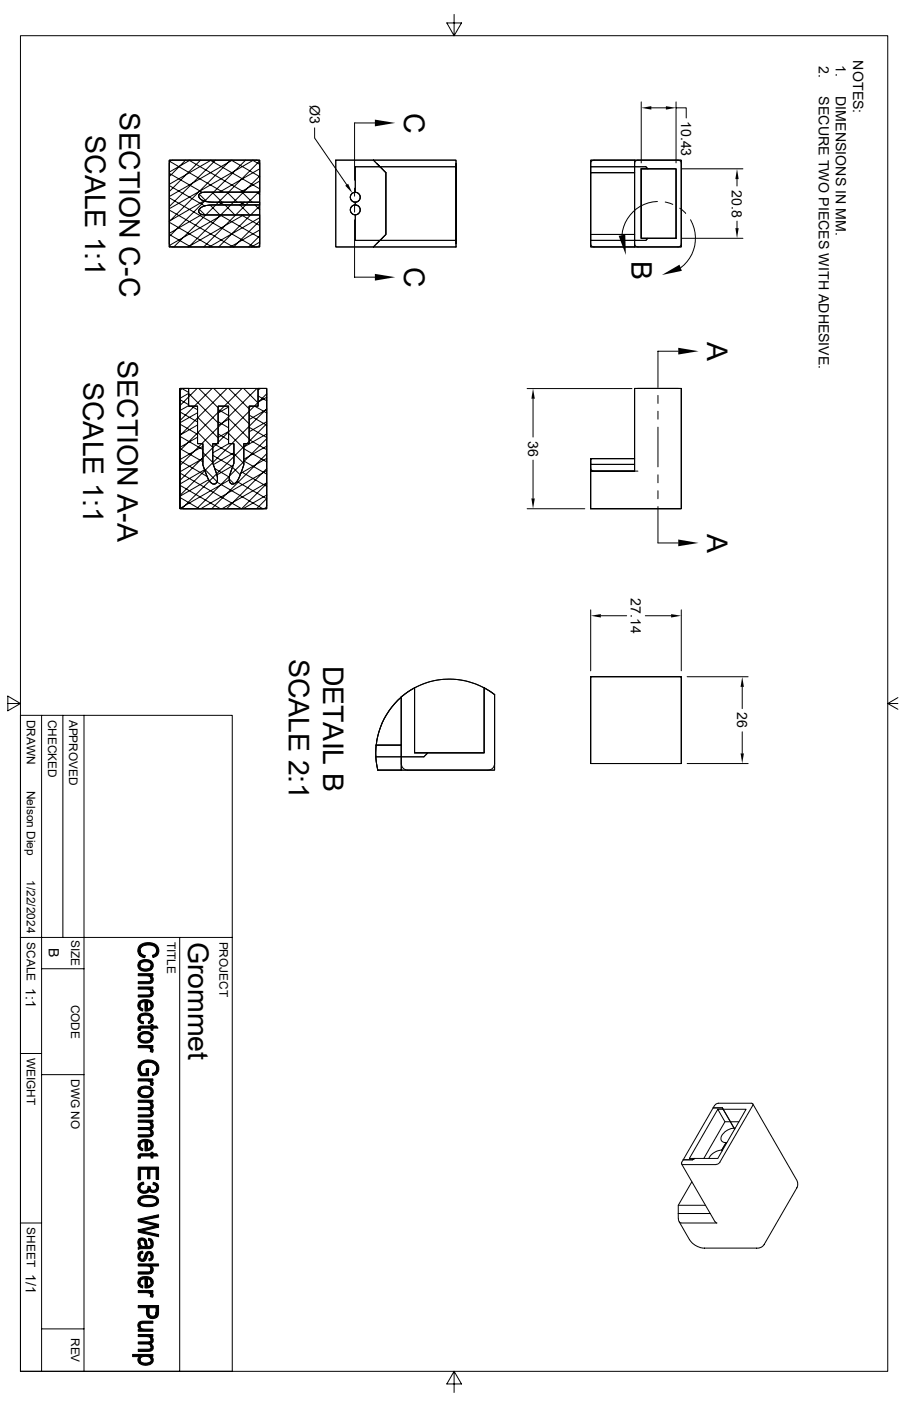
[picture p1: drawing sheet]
<svg xmlns="http://www.w3.org/2000/svg" width="279mm" height="432mm" viewBox="0 0 279 432" stroke-linecap="round" stroke-linejoin="round" font-family="sans-serif">
<g fill="none" stroke="#000" stroke-width=".31">
<path d="M6.3 11h267.5v411.7h-267.5zM140 4.4v6.6l2.3-3.9h-4.5l2.2 3.9M97 39.4v3.1l9.9 14.4M115.6 37.9h-6.3v17.6M197.7 31.4v18.8M200.9 33.2h4.5M208.5 33.2h3.1v3.2M208.5 31.4v18.8M52.2 49.4h27.9v26.7h-27.9zM52.2 49.4h27.9v9.8h-17.1l-1.2 .3-.5 .8 .3 .9 .7 .5 2.3 .6h15.5v.9l-16.5 .1-1.8 .8-.5 .9 .4 .9 1.3 .4h17.1v9.8h-27.9zM52.2 49.7l16.6 9.6M52.2 53.4l10.2 5.9"/>
<path d="M52.2 57.2l10.9 6.3M52.5 49.7l.7-.3h25.9l.7 .3 .3 .7v8.8h-17.1l-1.2 .3-.5 .8 .3 .9 .7 .5 2.3 .6h15.5v.9l-16.5 .1-1.8 .8-.5 .9 .4 .9 1.3 .4h17.1v8.8l-.3 .7-.7 .3h-25.9l-.7-.3-.3-.7v-24.7zM52.6 49.4l-.4 .4M57.2 49.4l-5 5M58.3 49.4l17.1 9.9M58.6 49.4l-6.4 3.6M61.5 59.9l2.3 2.2M61.6 59.7l1.4-.5h17.1v3.1l-16.5-.2-.9-.2-1.1-.7-.3-.7zM61.8 49.4l-9.6 9.7M64.8 49.4l15.3 8.8M65.1 49.4l-12.9 7.4M65.4 59.3l3.1 3"/>
<path d="M66.5 49.4l-14.3 14.3M70.1 59.3l3.1 3M71.1 49.4l-18.9 18.9M71.3 49.4l8.8 5M71.6 49.4l-19.4 11.2M74.7 59.3l3.1 3M75.7 49.4l-23.5 23.5M77.9 49.4l2.2 1.3M78.1 49.4l-25.9 14.9M79.3 59.3l.8 .7M80.1 49.6l-26.5 26.5M80.1 54.2l-21.9 21.9"/>
<path d="M80.1 58.8l-17.3 17.3M80.1 52l-12.5 7.3M80.1 55.8l-6 3.5M109.3 58v2.5M109.6 51.4h31v22.7h-31M109.6 51.4h7.6l1.8 1.8v19.1l-1.8 1.8M109.6 51.4v7.8M115.1 49.4l3.9 3.8v19.1l-3.9 3.8M115.1 49.4h-11.6v26.7h11.6M115.1 49.4h25.5v26.7h-25.5M116.2 50.4l1 1h23.4v-1M182.2 53.2v19.1h13.5h-13.5v3.8h13.5h-12.5l-.9-.5-.1-1.5"/>
<path d="M182.2 53.2v-3.8h13.5h-12.5l-.9 .5-.1 1.5h13.5l.1 24.2 .9 .5h12.4l.7-.3 .3-.7v-24.7l-.3-.7-.7-.3h-12.4l-.7 .3-.3 .7v1h3.5l.6 .6h8.7v21.4h-8.7l-.6 .7h-17M182.2 53.2h13.5M195.7 49.4h14.4v26.7h-14.4zM197.7 52v21.4h10.8M197.7 52h10.8v21.4M197.7 52h2.1l-.6-.6h-17v22.7M197.7 52v21.4h2.1l-.6 .7h-17M210.3 52h18.8M227.3 55.2v2.1M52.2 61l26.2 15.1M52.2 64.7l19.7 11.4M52.2 68.5l13.2 7.6"/>
<path d="M52.2 72.3l6.7 3.8M52.2 76l.1 .1M61.5 64.5l1.7 1.8M61.8 64.1l1.7-.7 1.7-.2h14.9v3.1l-17.5-.1-.8-.2-.5-.6v-.6zM62.2 66.1l-10 5.8M62.9 61.9l-10.7 6.3M64.8 63.2l3 3.1 12.3 7M67.6 62.3l1.5 .9M68.5 66.3l-16.2 9.3M68.8 62.3l-1.5 .9M69.4 63.2l3 3.1M74 63.2l3 3.1"/>
<path d="M74.1 62.3l1.5 .9M74.4 66.3l5.7 3.2M75.1 66.3l-17.1 9.8M75.4 62.3l-1.6 .9M78.6 63.2l1.5 1.4M80.1 63.5l-12.7 12.6M80.1 68.1l-8 8M80.1 72.7l-3.4 3.4M80.1 67.1l-15.6 9M80.1 70.9l-9.1 5.2M80.1 74.6l-2.5 1.5M109.3 62.9v2.5"/>
<path d="M109.3 67.8v17.6h6.3M109.6 63.2a1.52 1.52 0 0 1 1.5 1.5 1.52 1.52 0 0 1-1.5 1.5M109.6 63.2a1.52 1.52 0 0 0-1.6 1.5 1.52 1.52 0 0 0 1.6 1.5M109.6 74.1h7.6M109.6 62.3v.9M109.6 66.3v7.8M117.2 74.1l-1 1M117.2 74.1h23.4v1M202.7 62.1a11.3 11.3 0 0 0-10.9 10.4M205.1 62.3l2.4 .7M209.6 64.2l1.9 1.6M210.3 73.4h18.8"/>
<path d="M212.9 67.7a11.4 11.4 0 0 1-3 14.9M227.3 68.2v2.1M55.5 119.7h26.8v37.1h-26.8v-37.1h2.7v5.5h2.7v11.5h1.7v6.6l1.7 4.4 .8 1.1 .7 .4 .8-.2 .5-.9-.3-1.8-1.2-3.5v-6.1h1.7v-11.5h3.2v11.5h1.6v6.1l-1.2 3.5-.2 1.8 .4 .9 .9 .2 .7-.4 .8-1.1 1.7-4.4v-6.6h1.6v-11.5h2.8v-5.5h2.7v37.1h-26.8zM58.2 119.7h21.4v5.5h-2.8v11.5h-1.6v6.6l-1.7 4.4-.5 .8-.9 .6-1-.1-.4-.9 .2-1.8 1.2-3.5v-6.1h-1.6v-11.5h-3.2v11.5h-1.7v6.1l1.2 3.5 .3 1.8-.5 .9-.8 .2-.7-.4-.8-1.1-1.7-4.4v-6.6h-1.7v-11.5h-2.7zM60.7 119.8l-5.2 5.2M61.3 119.8l6 5.9M65.4 119.8l-9.9 9.8M66 119.8l10.8 10.8M70 119.8l-14.5 14.4M70.6 119.8l6.2 6.2M74.6 119.8l-19.1 19.1M75.2 119.8l4.3 4.4"/>
<path d="M79.2 119.8l-23.7 23.7M80.3 119.8l-.8 .4M162.6 119.8h32.3M196.7 119.7h12.4M209.2 108.2h-6.3v11.2M55.5 122.8l2.7-1.6 9.1 9.1M55.5 120.4l.6-.6 2.1 1.1M55.5 123.2l2.7 1.5M55.5 127l5.4 3M55.5 130.7l5.4 3.2M55.5 134.5l7.1 4.1M55.5 138.3l7.1 4"/>
<path d="M58.2 125l-2.7 1.5M59 125.2l1.9 1.1M60.9 128.6l6.4 6.4M60.9 133.2l4.7 4.7M60.9 127.2l-5.4 3.1M60.9 131l-5.4 3.1M60.9 134.7l-5.4 3.2M62.6 139.4l3 3.1M62.6 137.5l-7.1 4.1M65.9 136.7l6.2 3.6M67.3 126.2l3.1 1.9M67.3 130l3.1 1.8"/>
<path d="M67.3 133.7l3.1 1.9M70.4 128.9l6.4 6.4M70.4 133.5l4.8 4.7M70.4 125.5l-3.1 1.8M70.4 129.2l-3.1 1.9M70.4 133l-3.1 1.8M70.5 136.7l-4.9 2.9M72.1 139.8l3.1 3M72.1 139.6l-6.3 3.6M75.2 138.3l7.1 4.1M76.8 127.9l5.5 3.2M76.8 131.7l5.5 3.1"/>
<path d="M76.8 135.5l5.5 3.1M77.4 125.2l-.6 .4M78.6 125.2l3.7 2.1M79.5 122l2.8 1.5M82.3 121.4l-26.8 26.7M82.3 126l-26.8 26.7M82.3 130.6l-26.3 26.2M82.3 135.2l-21.6 21.6M82.3 139.8l-17 17M82.3 122.4l-2.8 1.6M82.3 126.2l-5.5 3.1M82.3 130l-5.5 3.1"/>
<path d="M82.3 133.7l-7.1 4.1M82.3 137.5l-7.1 4.1M164.4 122.9v11.8M202.9 121.9v2.4M202.9 126.7v2.5M202.9 131.7v12.2M55.5 145.8l19 11 7.8-7.7M55.5 142l8.4 4.9M55.5 149.6l12.5 7.2M55.5 153.3l6 3.5M56.5 156.8h24.7M62.6 141.3l-7.1 4.1"/>
<path d="M63 144.5l3.9 4M63.1 144.8l-7.6 4.4M64.3 147.8l-8.8 5.2M65.6 140.3l6.1 3.5M66.3 144.4l.7 2.5 .1 1.2-.5 .9-.8 .2-.7-.4-.8-1.1-1.7-4.4v-6.6h-1.7v-11.5h-2.7v-5.5h-2.7v36l.3 .8 .7 .3M66.3 144.4l4.4 2.7M66.3 144.4l-.7-1.6v-6.1h1.7v-11.5h3.2v11.5h1.6v6.1l-1.2 3.5-.2 1.8 .4 .9 .9 .2 .7-.4 .8-1.1 1.7-4.4v-6.6h1.6v-11.5h2.8v-5.5h2.7v36l-.3 .8-.8 .3M66.9 148.6l14.2 8.2M70.7 147.6l1.5 1.5M70.7 148l-14.9 8.5M71.7 144l2.4 2.3M71.8 143.5l-4.9 2.9"/>
<path d="M73 148.4l9.3 5.3M74.4 145.4l7.9 4.5M75.2 142.1l7.1 4M82.3 144.4l-12.4 12.4M82.3 153.7l-3.2 3.1M82.3 141.3l-8 4.6M82.3 145l-20.4 11.8M82.3 148.8l-13.8 8M82.3 152.6l-7.3 4.2M162.6 156.8h17.7M164.4 141.8v11.8M182.2 145.2v11.6h27.9v-37.1h-14.4v25.5"/>
<path d="M195.7 141.4h-13.5v3.8h13.5M196.7 145.2h-13.8l-.6-.5-.1-1.6h13.5h-13.5v-1.7h13.5h-13.5v3.8h13.5M202.9 146.3v2.5M202.9 151.3v2.4M202.9 156.1v11.2h6.3M182.2 188v18.8M185.3 189.8h8M199 189.8h8M210.1 188v18.8M2.4 216.8h3.9l-3.9-2.3v4.6l3.9-2.3M123.7 214.8v22.6M123.7 214.8v18.5h7l1.3-1.3h-4.2"/>
<path d="M123.8 214.8a22.5 22.5 0 0 0-7.8 14.9M149.3 212v20h-21.5v-20v20M149.3 212v20h-17.3l-1.3 1.3h-14.8M149.3 212v20h-21.5M152.5 214.1v21.2a2.02 2.02 0 0 1-2 2.1h-24.7a2.02 2.02 0 0 1-2.1-2.1M152.5 214.1a22.8 22.8 0 0 0-28.8 .7M152.5 214.1v23.3h-28.8M152.5 214.1v23.3h-36M152.6 214.1a22.8 22.8 0 0 0-28.9 .7M182.2 208.6h27.9v26.7h-27.9v-26.7h27.9v26.7h-27.9zM211.9 208.6h18.8M228.9 211.7v6.7"/>
<path d="M273.8 216.8l3.1 1.8M276.9 215l-3.1 1.8h3.1M6.3 220.5h65.3v202.2h-65.3zM12.8 220.5v202.2M19.4 220.5v68.4M25.9 220.5v202.2M115.9 233.3h7.8M115.9 233.3l.6 4.1M116 229.7h7.7M116 229.7l-.1 3.9 .6 3.8M116 229.7l-.1 3.6M123.7 237.4h-7.2"/>
<path d="M211.9 235.3h18.8M228.9 225.6v6.6M6.3 288.9h65.3M12.8 298.6h13.1M55.4 288.9v133.8M6.3 324.7h6.5M12.8 331.2h13.1M210.2 358.7l10.4 18 .5 .2h-11.1a1.33 1.33 0 0 1-.8-1.4M210.7 357.5h2.8l.8-.5h7.1l8.7-15.1h-7.1l-.2-.4h-2.9l.8-1.1 .9-.4 10.4 .1 .1 .6-10.1 17.5M210.7 357.5l-.6 1 .6 .4M210.7 358.9h10.1M221.4 341.9l-8.8 15.1h1.7l-.8 .5h-2.8"/>
<path d="M222 358.2l-.5 .5-.7 .2M222.8 354.5a4.9 4.9 0 0 0-4.2 2.5M223.6 345.7l-6.6 11.3M223.9 352.2h.3M223.9 352.2l-1.3 2.3 .1 .2M226.7 347.7a4.4 4.4 0 0 0-4.4 3.4l.5 .8 1.1 .3M227.9 345.7h-4.3l-2.2-3.8h1.6l3.6 6.1-3.8-6.5h-2.9l-9.2 16M232.2 340.2l13.5 23.4 .3 1.4-.3 1.1-10.1 17.6-.9 .7-.9 .3h-17l-.9-.2-1.6-.7-1.3-1.2-3.6-6.1M6.3 376.9h6.5M209.2 374h9.8M209.2 371.5h8.4M209.2 374v1.5"/>
<path d="M213.4 364.2l-4.2 7.3v2.5M12.8 409.6h13.1M140 422.7l-2.2 3.9h4.5l-2.3-3.9v6.5"/>
<circle cx="109.5" cy="64.7" r="1.53"/>
<circle cx="109.5" cy="60.8" r="1.53"/>
<circle cx="109.6" cy="60.8" r="1.52"/>
</g>
<g fill="#000" stroke="#000" stroke-width=".31">
<path d="M43.2 292.9a1.58 1.58 0 0 0 1.6 1.6l-.2 .7-1.5-.7z" fill-rule="evenodd"/>
<path d="M42.9 296.5l.2-.3v1.4a2.01 2.01 0 0 0 3.4 .4l.1-.4 .1 1.2a2.51 2.51 0 0 1-4.2-1.4z" fill-rule="evenodd"/>
<path d="M43.1 296.2a2.78 2.78 0 0 1 4.1 .9v.8l-.5 .9-.1-1.2a1.97 1.97 0 0 0-3.3-.5l-.2 .5z" fill-rule="evenodd"/>
<path d="M48.3 293v1.6l-1.1 .5-.2-.7 1-.5z" fill-rule="evenodd"/>
<path d="M43.2 291.3l1.4-.6 1.6-.2a2.42 2.42 0 0 1 2.4 1.3 2.42 2.42 0 0 1-.3 2.8v-1.6a2.49 2.49 0 0 0-3.6-1.6 1.59 1.59 0 0 0-1.5 1.5l-.1 1.6a2.25 2.25 0 0 1 .1-3.2z" fill-rule="evenodd"/>
<path d="M42.7 316.6l.6-.3v1.2l-.7 .1z" fill-rule="evenodd"/>
<path d="M43.1 308.6l.1 1.6 .9 .7-.1 .7a1.73 1.73 0 0 1-1.4-1.2 1.73 1.73 0 0 1 .5-1.8z" fill-rule="evenodd"/>
<path d="M43 312.8l.1-.1 .1 1.5 .4 .5 .7 .2-.1 .7a1.6 1.6 0 0 1-1.5-1 1.6 1.6 0 0 1 .3-1.8z" fill-rule="evenodd"/>
<path d="M43.1 308.6a3.5 3.5 0 0 1 3.5 0v1.3l-.3-.8-1-.3v2.8h-.6v-2.8l-1 .2-.6 .9z" fill-rule="evenodd"/>
<path d="M46.5 300.7l.1 1.1z" fill-rule="evenodd"/>
<path d="M46.5 304.8l.1 1.1z" fill-rule="evenodd"/>
<path d="M46.6 314l.1 1.2-.9 .3-.1-.6 .6-.3z" fill-rule="evenodd"/>
<path d="M42.6 300.1h4.6v.6h-.7v.6l-.4-.4-.7-.2h-2.8z" fill-rule="evenodd"/>
<path d="M42.6 304.2h4.6v.6h-.7v.6l-.4-.4-.7-.2h-2.8z" fill-rule="evenodd"/>
<path d="M42.6 302.6l3.6-.2 .4-.4 .1-1.2a1.36 1.36 0 0 1 .4 1.7 1.36 1.36 0 0 1-1.7 .7h-2.8z" fill-rule="evenodd"/>
<path d="M42.6 306.7l3.6-.2 .4-.4 .1-1.2a1.36 1.36 0 0 1 .4 1.7 1.36 1.36 0 0 1-1.7 .7h-2.8z" fill-rule="evenodd"/>
<path d="M45.3 308.8v2.1l.8-.2 .5-.4v-1.7a1.72 1.72 0 0 1 .5 2 1.72 1.72 0 0 1-1.8 1z" fill-rule="evenodd"/>
<path d="M43.1 312.7l.7-.3a2.32 2.32 0 0 1 3.4 1.9l-.5 .9-.1-1.2a1.82 1.82 0 0 0-2.6-1l-.6 .3-.3 .6z" fill-rule="evenodd"/>
<path d="M43.1 318.4a2.6 2.6 0 0 1 4.1 1.1l-.1 .9-.4 .6-.1-1.3a1.93 1.93 0 0 0-2.9-.9l-.6 .9z" fill-rule="evenodd"/>
<path d="M43.3 316.3l3.3-.1v-.4h.6v.4h1.1l.4 .7h-1.5v.6h-.6v-.6h-2.9l-.4 .3z" fill-rule="evenodd"/>
<path d="M43.1 327.7l.2 1.9 .6 1.3h1.2v-1.6h.7v2.3h-2.3l-.3-.4a2.74 2.74 0 0 1-.1-3.5z" fill-rule="evenodd"/>
<path d="M46.5 339.7l.1 1z" fill-rule="evenodd"/>
<path d="M42.8 318.7l.3-.3v1.3a2 2 0 0 0 3.2 .7l.3-.7 .1 1.3a2.61 2.61 0 0 1-4.2-1.2z" fill-rule="evenodd"/>
<path d="M42.9 335.4l.2-.2v1.4a2.01 2.01 0 0 0 3.4 .4l.1-.4 .1 1.2a2.51 2.51 0 0 1-4.2-1.4z" fill-rule="evenodd"/>
<path d="M42.6 322.2h4.6v.6h-.7v.8l-.2-.3-.6-.3-3.1-.1z" fill-rule="evenodd"/>
<path d="M42.6 332.5h4.6v.6h-.7v.8l-.6-.7h-3.3z" fill-rule="evenodd"/>
<path d="M42.6 339.1h4.6v.6h-.7v.6l-.9-.5-3-.1z" fill-rule="evenodd"/>
<path d="M46.5 322.8l.7 .6-.2 1-.7-.3z" fill-rule="evenodd"/>
<path d="M46.5 333.1l.7 .5-.2 1-.7-.3z" fill-rule="evenodd"/>
<path d="M43.1 335.2a2.78 2.78 0 0 1 4.1 .9v.7l-.5 1-.1-1.3a1.97 1.97 0 0 0-3.3-.5l-.2 .5z" fill-rule="evenodd"/>
<path d="M48.3 329.3v1.7l-1.2 .5-.2-.6a1.57 1.57 0 0 0 1.4-1.6z" fill-rule="evenodd"/>
<path d="M43.3 327.5l1.7-.8h1.4a2.51 2.51 0 0 1 2.4 1.5 2.51 2.51 0 0 1-.5 2.8v-1.7a2.71 2.71 0 0 0-4.2-1.5l-.6 .5-.2 1.1z" fill-rule="evenodd"/>
<path d="M42.7 356l.6-.4v1.3l-.7 .1z" fill-rule="evenodd"/>
<path d="M43 351.8l.1-.1 .2 1.8 .8 .5-.1 .7a1.72 1.72 0 0 1-1-2.9z" fill-rule="evenodd"/>
<path d="M42.6 341.4h3l.8-.3 .2 1.8-.4-.7-.6-.2h-3z" fill-rule="evenodd"/>
<path d="M42.6 347.5h3.2l.6-.2 .2 1.8-.3-.7-.6-.2-3.1-.1z" fill-rule="evenodd"/>
<path d="M43.1 351.7a3.2 3.2 0 0 1 3.5 0v1.3l-.3-.8-1-.3v2.8h-.2h-.4v-2.9l-1 .3-.6 .9z" fill-rule="evenodd"/>
<path d="M46.5 345.8l.1 1z" fill-rule="evenodd"/>
<path d="M42.6 345.2h4.6v.6h-.7v.6l-.9-.5h-3z" fill-rule="evenodd"/>
<path d="M46.7 339.8a1.19 1.19 0 0 1 .6 1.1 1.19 1.19 0 0 1-.8 1z" fill-rule="evenodd"/>
<path d="M42.6 343.6h3.5l.5-.7v-.9a1.21 1.21 0 0 1 .6 1.5 1.21 1.21 0 0 1-1.5 .8h-3.1z" fill-rule="evenodd"/>
<path d="M46.7 345.9a1.19 1.19 0 0 1 .6 1.1 1.19 1.19 0 0 1-.8 1.1z" fill-rule="evenodd"/>
<path d="M42.6 349.8l3.5-.1 .4-.3 .1-1.3a1.23 1.23 0 0 1 .6 1.6 1.23 1.23 0 0 1-1.5 .7h-3.1z" fill-rule="evenodd"/>
<path d="M45.3 351.9v2.1l.9-.2 .4-.5v-1.6a1.7 1.7 0 0 1 .5 2 1.7 1.7 0 0 1-1.8 1z" fill-rule="evenodd"/>
<path d="M43.3 355.6h3.3v-.5h.6v.5h1.1l.4 .7h-1.5v.6h-.6v-.6h-3.1l-.2 .3z" fill-rule="evenodd"/>
<path d="M43.2 364.7l1.1-.3 .1 .6-.9 .3-.4 .7z" fill-rule="evenodd"/>
<path d="M42.9 365l.2-.2v1.2a1.29 1.29 0 0 0 1.3 1.1 1.29 1.29 0 0 0 1.3-1v1.2a1.84 1.84 0 0 1-2.5 .1 1.84 1.84 0 0 1-.3-2.4z" fill-rule="evenodd"/>
<path d="M45.6 365.6l.7 .1-.1 1.4-.2-.3-.3 .5z" fill-rule="evenodd"/>
<path d="M43.1 369v1.2a2.13 2.13 0 0 0 2.6 1 2.11 2.11 0 0 0 2.6-1v1.1l-.3 .2-1.2 .4h-2.1a1.88 1.88 0 0 1-2.1-2.2z" fill-rule="evenodd"/>
<path d="M47.3 364.4l1 .4v1.2l-.3-.6-.8-.4z" fill-rule="evenodd"/>
<path d="M42.6 359.7h6.3v3.8h-.8v-3.1h-1.9v2.9h-.7v-2.9h-2.2v3.2h-.7z" fill-rule="evenodd"/>
<path d="M46.3 365.8a1 1 0 0 0 .9 1.1 1 1 0 0 0 1.1-.9v-1.2a1.56 1.56 0 0 1 .2 2.3 1.56 1.56 0 0 1-2.3 0z" fill-rule="evenodd"/>
<path d="M43.1 369l1.1-.4 2.3-.1a1.97 1.97 0 0 1 2.4 2.1l-.6 .7v-1.1a2.09 2.09 0 0 0-2.6-1.1 2.26 2.26 0 0 0-2.6 1z" fill-rule="evenodd"/>
<path d="M42.6 375.8l6.3-1.4v.7l-5.3 1z" fill-rule="evenodd"/>
<path d="M42.6 375.8l6.3 1.6v.8l-.8-.4-5.5-1.3z" fill-rule="evenodd"/>
<path d="M42.6 379.1l5.5-1.3 .8 .4-5 1.1z" fill-rule="evenodd"/>
<path d="M43.1 383l.1 1.3z" fill-rule="evenodd"/>
<path d="M43.1 394l.1 1.6 .9 .7-.1 .7a1.73 1.73 0 0 1-1.4-1.3 1.73 1.73 0 0 1 .5-1.7z" fill-rule="evenodd"/>
<path d="M43.1 385.9l.9-.3 .1 .6-.6 .3-.4 .7z" fill-rule="evenodd"/>
<path d="M42.8 381.9a1.51 1.51 0 0 1 2.2 .2l-.1 2a2.09 2.09 0 0 0-1-1.9 .67 .67 0 0 0-.8 .8v1.1a1.73 1.73 0 0 1-.3-2.2z" fill-rule="evenodd"/>
<path d="M42.6 392h3.3l.5-.3 .2-.5v1.3l-.2 .1-3.8 .1z" fill-rule="evenodd"/>
<path d="M43.1 394a3.2 3.2 0 0 1 3.5 0v1.2l-.5-.8-.8-.2v2.8h-.6v-2.9l-1.1 .3-.5 .9z" fill-rule="evenodd"/>
<path d="M45.8 381.6l.9 .3-.1 1.4-.2-.7-.6-.3z" fill-rule="evenodd"/>
<path d="M43 386l.1 1.2a.72 .72 0 0 0 .7 .9 .72 .72 0 0 0 .7-.8 1.4 1.4 0 0 1 .7-1.4 1.4 1.4 0 0 1 1.5 0l-.1 1.3a.65 .65 0 0 0-.6-.9 .65 .65 0 0 0-.6 .9 1.51 1.51 0 0 1-2.2 1.4 1.51 1.51 0 0 1-.2-2.6z" fill-rule="evenodd"/>
<path d="M42.6 397.8h4.6v.6h-.7v.8l-.2-.5-.7-.3h-3z" fill-rule="evenodd"/>
<path d="M43.2 383.4l.6 .7 1.1 .1 .1-2.1 .3 1.3a.68 .68 0 0 0 .7 .9 .68 .68 0 0 0 .6-.9l.1-1.5a1.6 1.6 0 0 1 .6 1.9 1.6 1.6 0 0 1-1.7 1.1l-3 .2v-.7l.6-.1z" fill-rule="evenodd"/>
<path d="M46.7 385.9a1.51 1.51 0 0 1 .5 1.6 1.51 1.51 0 0 1-1.2 1.1l-.1-.6a.68 .68 0 0 0 .7-.8z" fill-rule="evenodd"/>
<path d="M46.7 390.2a1.41 1.41 0 0 1-.1 2.3z" fill-rule="evenodd"/>
<path d="M45.3 394.2v2.1h.2l.5-.1 .6-.6v-1.6a1.7 1.7 0 0 1 .5 2 1.7 1.7 0 0 1-1.8 1z" fill-rule="evenodd"/>
<path d="M46.5 398.4l.7 .5-.2 .9-.7-.2z" fill-rule="evenodd"/>
<path d="M42.6 379.1l6.3 1.4v.7l-6.3-1.5z" fill-rule="evenodd"/>
<path d="M42.6 389.6h6.3v.6h-2.2l-.1 2.3v-1.4l-.4-.7-.9-.2h-2.7z" fill-rule="evenodd"/>
<path d="M43.2 408.6l.1 1.1z" fill-rule="evenodd"/>
<path d="M42.6 413.6h3.2l.6-.3 .2 1.9-.3-.7-.7-.3h-3z" fill-rule="evenodd"/>
<path d="M46.5 411.9l.1 1z" fill-rule="evenodd"/>
<path d="M46.6 418l.1 .1v1z" fill-rule="evenodd"/>
<path d="M42.8 407.6l.9-.4h3.5v.6l-3.6 .1-.4 .6-.1 1.1a1.39 1.39 0 0 1-.3-2z" fill-rule="evenodd"/>
<path d="M42.6 409.7h.7v-.5l.8 .4 3.1 .1v.6h-4.6z" fill-rule="evenodd"/>
<path d="M42.6 411.3h4.6v.6h-.7v.6l-.9-.5-3-.1z" fill-rule="evenodd"/>
<path d="M40.9 417.4h6.3v.6h-.6v.7a2.28 2.28 0 0 0-3.5 .2v1.3v-2.1h-2.2z" fill-rule="evenodd"/>
<path d="M46.7 412a1.19 1.19 0 0 1 .6 1.1 1.19 1.19 0 0 1-.8 1z" fill-rule="evenodd"/>
<path d="M42.6 415.8h3.5l.5-.6v-1a1.23 1.23 0 0 1 .6 1.6 1.23 1.23 0 0 1-1.5 .7h-3.1z" fill-rule="evenodd"/>
<path d="M43.1 419.1a2.09 2.09 0 0 0 3.5 .4l.1-1.4a1.55 1.55 0 0 1 .3 1.9 1.55 1.55 0 0 1-1.7 .8l-1.2-.1-1-.5z" fill-rule="evenodd"/>
<path d="M45.9 403.1v1.3a1.13 1.13 0 0 0 1.1 1.3 1.13 1.13 0 0 0 1.1-1.3l.1 1.7a2.25 2.25 0 0 1-2.4-.1z" fill-rule="evenodd"/>
<path d="M42.6 402.4h6.3l-.2 3.2-.5 .5-.1-3h-2.2l-.1 2.9-.6-1v-1.9h-2.6z" fill-rule="evenodd"/>
<path d="M43 418.2l.1 2a1.35 1.35 0 0 1-.1-2z" fill-rule="evenodd"/>
</g>
<g fill="#000">
<path d="M115.6 36.9l6.3 1-6.3 1zM197.7 33.2l3.2-.5v1.1zM205.4 32.7l3.1 .5-3.1 .6zM106.5 57.2l.9-.6 1.3 2.9zM227.3 52l.5 3.2h-1zM190.8 72.7l2-.4 .2 6.3zM226.8 70.3h1l-.5 3.1zM115.6 84.4l6.3 1-6.3 1.1zM204.1 84.8l5.4-3.2 .8 1.9zM209.2 107.2l6.2 1-6.2 1.1zM164.4 119.8l.5 3.1h-1zM163.9 153.6h1l-.5 3.2z"/>
<path d="M209.2 166.3l6.2 1-6.2 1.1zM182.2 189.8l3.1-.5v1zM207 189.3l3.1 .5-3.1 .5zM228.9 208.6l.5 3.1h-1zM228.4 232.2h1l-.5 3.1z"/>
</g>
<g font-size="8.8">
<text x="36.8" y="34.7" transform="rotate(90 36.8 34.7)">SECTION C-C</text>
<text x="124.6" y="34.7" transform="rotate(90 124.6 34.7)">C</text>
<text x="26.2" y="41.7" transform="rotate(90 26.2 41.7)">SCALE 1:1</text>
<text x="124.6" y="82.3" transform="rotate(90 124.6 82.3)">C</text>
<text x="194.7" y="80.5" transform="rotate(90 194.7 80.5)">B</text>
<text x="218.1" y="105.3" transform="rotate(90 218.1 105.3)">A</text>
<text x="36.2" y="111" transform="rotate(90 36.2 111)">SECTION A-A</text>
<text x="25.6" y="117.7" transform="rotate(90 25.6 117.7)">SCALE 1:1</text>
<text x="218.1" y="164.4" transform="rotate(90 218.1 164.4)">A</text>
<text x="89.1" y="203" transform="rotate(90 89.1 203)">SCALE 2:1</text>
<text x="99.7" y="205.1" transform="rotate(90 99.7 205.1)">DETAIL B</text>
<text x="58" y="290.2" transform="rotate(90 58 290.2)">Grommet</text>
</g>
<g font-size="4.4">
<text x="252.5" y="20.4" transform="rotate(90 252.5 20.4)">2.</text>
<text x="257.8" y="20" transform="rotate(90 257.8 20)">1.</text>
<text x="263.1" y="18.6" transform="rotate(90 263.1 18.6)">NOTES:</text>
<text x="252.5" y="29.7" transform="rotate(90 252.5 29.7)">SECURE TWO PIECES WITH ADHESIVE.</text>
<text x="257.8" y="29.5" transform="rotate(90 257.8 29.5)">DIMENSIONS IN MM.</text>
<text x="95.5" y="32.5" transform="rotate(90 95.5 32.5)">Ø3</text>
<text x="210.1" y="37.2" transform="rotate(90 210.1 37.2)">10.43</text>
<text x="225.7" y="58.5" transform="rotate(90 225.7 58.5)">20.8</text>
<text x="162.9" y="135.8" transform="rotate(90 162.9 135.8)">36</text>
<text x="194.6" y="184.4" transform="rotate(90 194.6 184.4)">27.14</text>
<text x="227.4" y="219.6" transform="rotate(90 227.4 219.6)">26</text>
<text x="15.1" y="292.3" transform="rotate(90 15.1 292.3)">B</text>
<text x="8" y="304.6" transform="rotate(90 8 304.6)">1:1</text>
<text x="8" y="392.6" transform="rotate(90 8 392.6)">1/1</text>
</g>
<g font-size="3.6">
<text x="8.3" y="221.8" transform="rotate(90 8.3 221.8)">DRAWN</text>
<text x="14.8" y="221.8" transform="rotate(90 14.8 221.8)">CHECKED</text>
<text x="21.3" y="221.8" transform="rotate(90 21.3 221.8)">APPROVED</text>
<text x="8.3" y="243.7" transform="rotate(90 8.3 243.7)">Nelson Diep</text>
<text x="8.3" y="271.4" transform="rotate(90 8.3 271.4)">1/22/2024</text>
<text x="8.3" y="290.4" transform="rotate(90 8.3 290.4)">SCALE</text>
<text x="22" y="289.7" transform="rotate(90 22 289.7)">SIZE</text>
<text x="51.5" y="290.2" transform="rotate(90 51.5 290.2)">TITLE</text>
<text x="67.7" y="290.2" transform="rotate(90 67.7 290.2)">PROJECT</text>
<text x="22" y="309.6" transform="rotate(90 22 309.6)">CODE</text>
<text x="8.3" y="326" transform="rotate(90 8.3 326)">WEIGHT</text>
<text x="22" y="332.5" transform="rotate(90 22 332.5)">DWG NO</text>
<text x="8.3" y="378.3" transform="rotate(90 8.3 378.3)">SHEET</text>
<text x="22" y="412.4" transform="rotate(90 22 412.4)">REV</text>
</g>
</svg>
